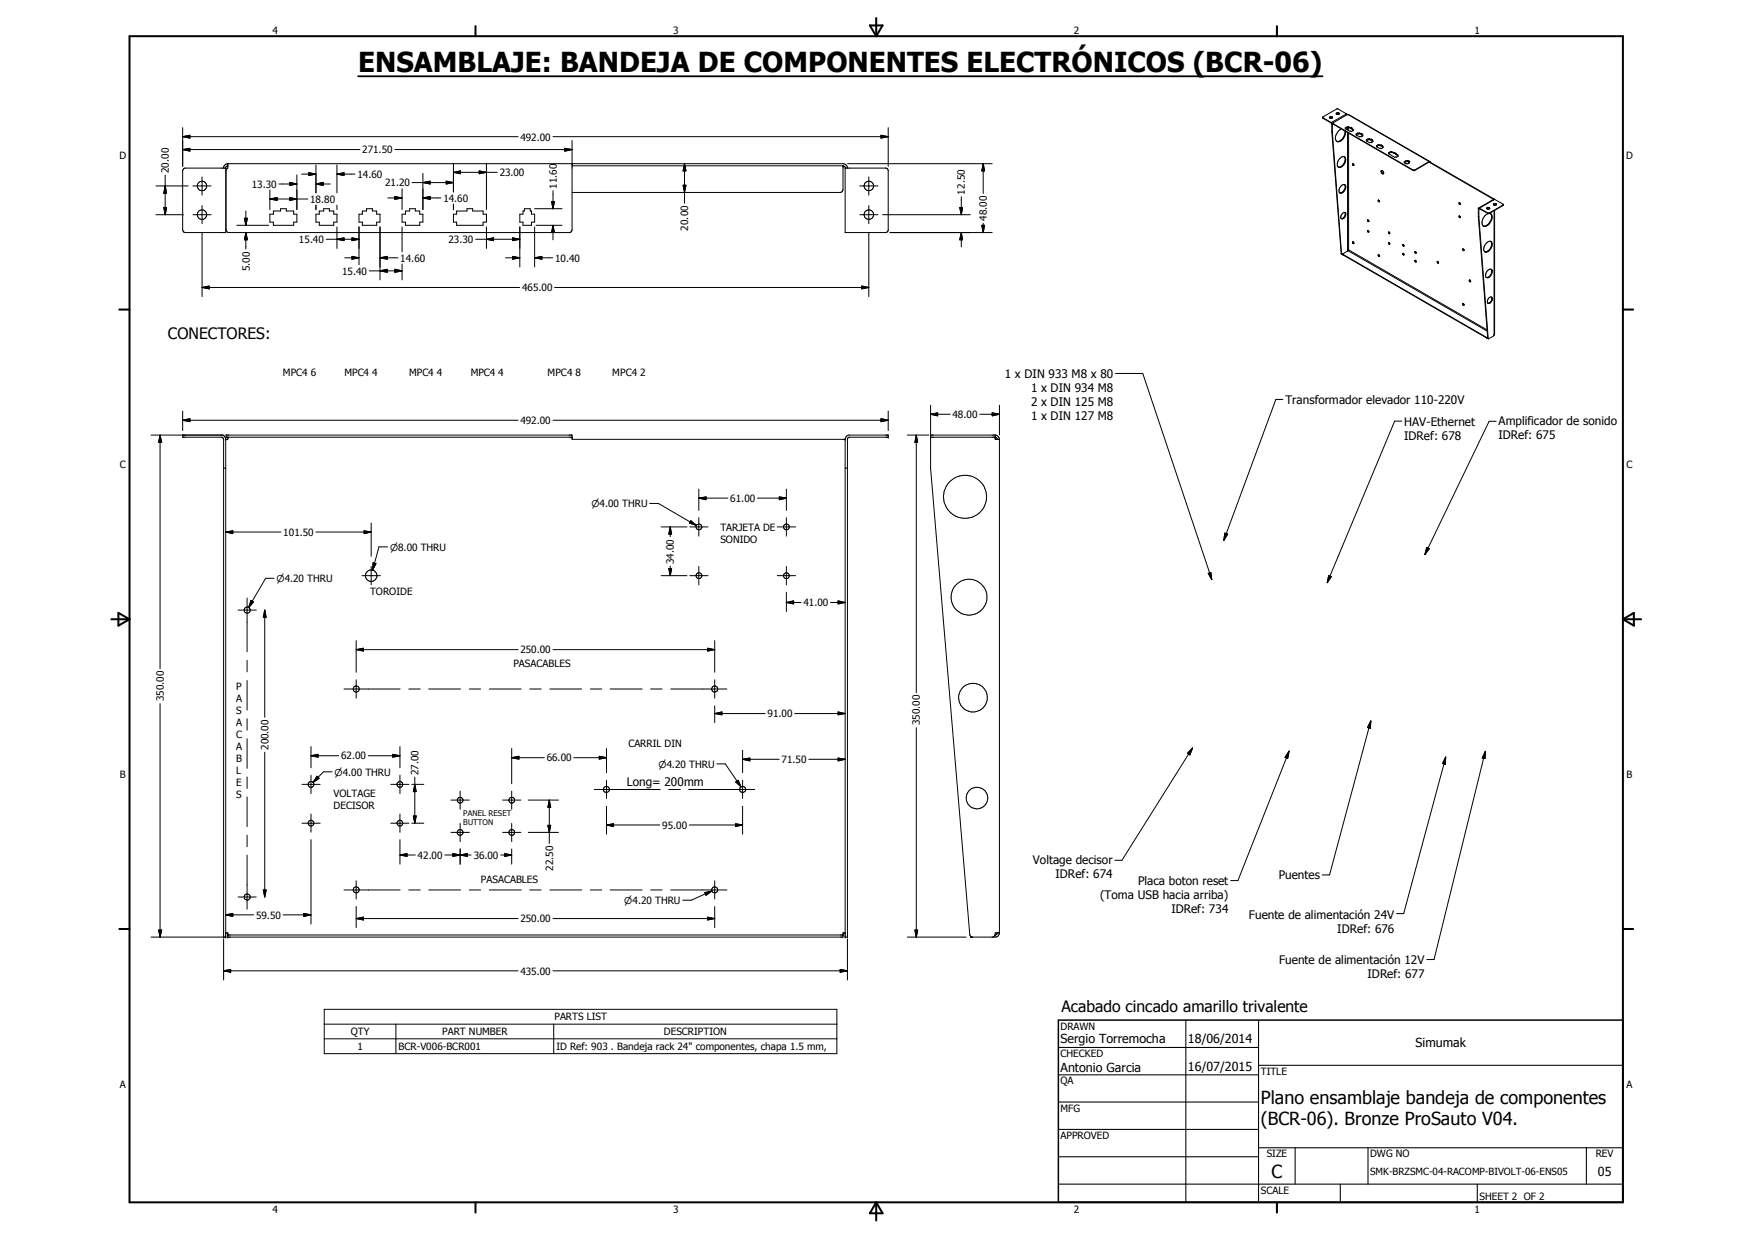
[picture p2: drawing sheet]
<svg xmlns="http://www.w3.org/2000/svg" width="420mm" height="297mm" viewBox="0 0 420 297" stroke-linecap="round" stroke-linejoin="round" font-family="sans-serif">
<g fill="none" stroke="#000" stroke-width=".24">
<path d="M43.8 32.8l1.7-.4v.7zM43.8 35.9l1.7-.3v.6zM43.8 30.6v9.3M43.8 32.8h80.4M43.8 35.9h42.5M54.6 39.8l-.5 .3v15.7h-9.7l-.3-.2-.3-.5 .1-14.4 .5-.4h9.7M54.6 39.2v1.1l-.4 .6v14.2l.3 .5 .3 .2h81.8l.3-.2 .3-.5v-15.9M54.6 39.2l-.7 .3-.3 .8M54.6 39.2h147.6a1.03 1.03 0 0 1 1 1.1M75.8 39.5v6.7M80.8 39.5v6.7M94.7 35.9h42.5"/>
<path d="M108.7 39.1v6.9M116.7 39.1v11.1M132.6 32.8h80.4M135.5 35.6l1.7 .3-1.7 .3zM137.2 33.7v5.5M137.2 39.8h65M164.2 39.2l.3 1.8h-.7zM164.2 39.2v9.5M202.2 39.8l.5 .3v15.7h9.8l.3-.2 .2-.4v-14.4l-.1-.2-.4-.3h-9.8M202.2 39.8v5.7l-.3 .5-.4 .1h-64.3M203.3 39.2h34.6M211.3 32.4l1.7 .4-1.7 .3z"/>
<path d="M213 30.6v9.3M235.8 39.2l.3 1.8h-.7zM235.8 39.2v7.2M317.2 28.2h.1M317.3 28.2v.2M317.3 28.4l2 1.1M317.3 28.2l2 1.2M318.8 28.2l.2-.1 .6 .1M319 28h.4l.2 .3-.6 .1-.2-.2zM319.3 29.4l.2 .3v2M319.3 29.4v.1M319.3 29.5l.1 2.1"/>
<path d="M319.4 31.6l2.2 29.1M319.4 31.6l.1 .1M319.5 31.7l2.2 29.1M319.6 29.6h.1M319.6 29.7l.1 .1M319.6 29.7l-.2 .1M319.7 29.8l19.2 11.1M319.7 29.6l19.2 11.2M320.5 27.3l.2-.1 .5 .1M320.5 27.1h.1a.34 .34 0 0 1 .4-.1 .34 .34 0 0 1 .2 .3 .37 .37 0 0 1-.5 .2 .37 .37 0 0 1-.2-.4zM321.7 30.9l-.4 .2a2.42 2.42 0 0 0-.8 2.7 1.5 1.5 0 0 0 2-1.2l.2-1.1M322.4 37.6a1.78 1.78 0 0 1-1.3 2.5"/>
<path d="M322.4 37.6a1.72 1.72 0 0 1-1.2 2.6l-.1-.1M322.4 37.6a1.69 1.69 0 0 0-1.6 2.4l.3 .1M322.5 31.4a2.27 2.27 0 0 1-1.9 2.5M322.8 30.7l-.2 .2 1.2 .6h.3l.5-.3h-.2M322.8 30.7l-.1 .2M322.9 27.3l-2.3-1.2-3.4 2 .1 .3M322.9 27.3l-3.6 2.1M322.9 27.3l.2 .2M323.1 30.4l-.5 .2 .2 .1M323.1 30.5l-.4 .2M323.1 30.4v.1M323.1 30.4l.1 .1"/>
<path d="M323.1 30.5l.1 .1M323.1 27.5h.4l19.4 11.2M323.1 27.5l-3.4 2v.3M323.2 30.6v.6M323.2 31.8v28.3l-.2 .2M323.2 30.6l.2-.1 .4 .3M323.2 30.5v.1M323.3 27.5l19.4 11.2M323.4 30.4l.4 .2M323.4 30.4v.9M323.4 31.9v28l-.1 .2M323.4 30.4l-.2 .1"/>
<path d="M323.8 30.6v.2M324 30.5l.3 .2-.1 .1M324 30.5v.2M324 30.7l.2 .1M324 30.5l-.2 .1M324 30.7l-.2 .1M324.2 30.8l.2 .3M324.2 30.8l.4 .2-.2 .2M324.4 39.3v.3h.3M324.4 31.2l.1 .1M324.4 39.2v.1M324.4 39.2l.3 .4"/>
<path d="M324.5 39.2l.2 .4M325.4 32.3h-.2l.8 .5 .8-.2-.1-.2M325.4 32.3l-.1 .1M325.7 31.9l-.5 .2 .2 .2M325.7 32l-.4 .2M325.7 31.9v.1M325.7 31.9l.1 .1M325.7 32l.1 .1M325.8 32v.1M326 32l.3 .2M326 32l-.2 .1M326 31.9v.1"/>
<path d="M326 31.9l-.2 .1M326 31.9l.3 .1M326.3 32v.2M326.4 32l.3 .1-.1 .1M326.4 32v.1M326.4 32.1l.2 .1M326.4 32h-.1M326.4 32.1l-.1 .1M326.6 32.2l.1 .2M326.6 32.2l.2 .1-.1 .1M326.7 32.4v.2M326.7 32.6h.1"/>
<path d="M327.8 33.7v.1M327.8 33.7l-.2 .1 .9 .4 .8-.2-.2-.1M328.1 33.3l.2 .1M328.1 33.3l-.5 .2 .2 .2M328.1 33.4l-.3 .2M328.1 33.3v.1M328.1 33.4l.2 .1M328.3 33.4v.1M328.5 33.4l-.2 .1M328.5 33.3v.1M328.5 33.3l-.2 .1M328.5 33.3l.2 .1"/>
<path d="M328.5 33.4l.2 .2M328.7 33.4v.2M328.8 33.4h-.1M328.8 33.5l.2 .1M328.8 33.4l.4 .1-.2 .1M328.8 33.4v.1M328.8 33.5l-.1 .1M329 33.6l.3 .2-.2 .1M329 33.6l.1 .2M329.1 33.9l.1 .1M330.3 35.1l-.2 .1 .8 .4h.3l.5-.3h-.2M330.3 35.1l-.1 .1"/>
<path d="M330.5 34.7v.1M330.5 34.7l-.4 .3 .2 .1M330.5 34.8l-.3 .2M330.5 34.7l.2 .1M330.5 34.8l.2 .1M330.7 34.8v.1M330.9 34.7l.2 .1M330.9 34.7v.1M330.9 34.8l.2 .2M330.9 34.8l-.2 .1M330.9 34.7l-.2 .1M331.1 34.8v.2"/>
<path d="M331.3 34.8l.3 .2h-.1M331.3 34.8v.1M331.3 34.9l.2 .1M331.3 34.8h-.2M331.3 34.9l-.2 .1M331.5 35l.1 .2M331.5 35l.2 .2-.2 .1M331.5 35.3l.1 .1M333.2 36.7l-.2 .1 1.5 .9 .8-.2-.2-.2M333.2 36.7l-.1 .2M333.4 36.4l-.4 .2 .2 .1M333.4 36.5l-.3 .2"/>
<path d="M333.4 36.4v.1M333.4 36.4l.2 .1M333.4 36.5l.2 .1M333.6 36.5v.1M333.8 36.5l-.2 .1M333.8 36.4v.1M333.8 36.4l-.2 .1M333.8 36.4l.6 .3M333.8 36.5l.6 .3M334.4 36.7v.1M334.5 36.6l.3 .2-.1 .1M334.5 36.6v.1"/>
<path d="M334.5 36.7l.2 .2M334.5 36.6l-.1 .1M334.5 36.7l-.1 .1M334.7 36.9l.6 .3-.2 .1M334.7 36.9v.1l.5 .3M335.1 37.3l.1 .2M336.9 38.9l-.1 .1 .4 .3 .8-.3-.1-.1M336.9 38.9v.2M337.2 38.7l.2 .1M337.2 38.5l-.4 .3 .1 .1M337.2 38.7l-.4 .2M337.2 38.5v.2"/>
<path d="M337.2 38.5l.2 .2M337.4 38.7v.1M337.6 38.5v.1M337.6 38.5v.2M337.6 38.7h.1M337.6 38.7l-.2 .1M337.6 38.5l-.2 .2M337.6 38.6v.1M337.8 38.5l.3 .2-.2 .1M337.8 38.5v.2M337.8 38.7l.2 .1M337.8 38.5l-.2 .1"/>
<path d="M337.8 38.7h-.2M337.9 38.9v.2M337.9 38.8v.1M342.7 38.9l-3.5 2M342.7 38.9h.1M342.7 38.7l.3 .2M342.7 38.7l-3.5 2.1M342.8 38.9l15.4 8.9M343 38.9l15.3 8.9M343 38.9h-.2M37.4 44.6h7.7M37.4 51.5h6.6"/>
<path d="M39.3 49.7h.7l-.4 1.8zM39.6 44.6l.4 1.7h-.7zM39.6 42v9.5M46.3 44.6h4.3M46.3 51.5h4.3M48.5 42.4v4.4M48.5 49.3v4.3M48.5 55.9v15.2M56.8 54h7.6M58.6 52.3h.7l-.3 1.7zM59 55.8l.3 1.7h-.7zM59 50.6v3.4"/>
<path d="M59 55.8v3.9M64.7 47.7l1.8-.3v.6zM64.7 51.4h.9v-.8h1.7v-.6h1.4v.6h1.7v.8h.8v1.9h-.8v.7h-4.8v-.7h-.9zM64.7 45.6v4.6M64.7 47.7h9.1M66.9 44.1h4.3M69.5 47.4l1.7 .3-1.7 .3zM69.5 43.7l1.7 .4-1.7 .3zM71.2 41.9v8.3M72.3 41.7h3.5M74.1 41.4l1.7 .3-1.7 .4zM75.8 44.1l1.7-.4v.7z"/>
<path d="M75.8 51.4h.8v-.8h1v-.6h1.4v.6h1v.8h.8v1.9h-.8v.7h-3.4v-.7h-.8zM75.8 49.2v1M75.8 44.1h3.4M78.2 57.4h7.9M80.8 41.7l1.7-.3v.7zM80.8 57.4l1.7-.4v.7zM80.8 49.2v1M80.8 54.4v5.2M80.8 41.7h4.3M84.4 57l1.7 .4-1.7 .3zM86.1 51.4h.8v-.8h1v-.6h1.4v.6h1v.8h.8v1.9h-.8v.7h-3.4v-.7h-.8zM86.1 54.4v9.1"/>
<path d="M91.1 54.4v12.7M93 47.5h3.4M94.7 47.1l1.7 .4-1.7 .3zM96.4 51.4h.8v-.8h1v-.6h1.4v.6h1.1v.8h.7v1.9h-.7v.7h-3.5v-.7h-.8zM96.4 45.3v4.9M96.4 54.4v6M98.8 43.8h9.9M101.4 47.5l1.8-.4v.7zM101.4 43.8l1.8-.4v.7zM101.4 41.6v8.6M101.4 47.5h4.3M107 43.4l1.7 .4-1.7 .3z"/>
<path d="M108.7 41.3l1.7-.3v.7zM108.7 48.9v1.3M108.7 41.3h10.5M109.5 50.6h2.5v-.6h1.4v.6h2.5v.8h.8v1.9h-.8v.7h-6.4v-.7h-.8v-1.9h.8zM114.1 57.4h10.6M114.9 41l1.8 .3-1.8 .4zM116.7 57.4l1.7-.4v.7zM116.7 54.4v5.2M122.9 57l1.8 .4-1.8 .3zM124.7 54.4v9.6M125.8 50h1.4v.6h.3v.8h.7v1.9h-.7v.7h-2.1v-.7h-.7v-1.9h.7v-.8h.4zM128.2 50h6.6"/>
<path d="M128.2 54.4v9.6M128.6 54h6.2M132.3 48.3h.7l-.4 1.7zM132.6 54l.4 1.8h-.7zM132.6 45.7v4.3M132.6 54v3.5M132.6 54l.4 1.8M132.6 54l-.3 1.8M163.8 44.4h.7l-.3 1.7zM206.2 44.6h4.4M206.2 51.5h4.4M208.4 42.4v4.4"/>
<path d="M208.4 49.3v4.3M208.4 55.9v15.2M211.7 51.5h21M213.4 55.8h24.5M230.2 49.7h.6l-.3 1.8zM230.5 55.8l.3 1.7h-.6zM230.5 47.2v4.3M230.5 55.8v3.4M235.4 54h.7l-.3 1.8zM235.8 53.5v2.3M320.9 40l.2 .1M321.6 44.7l.5-.5a.71 .71 0 0 1 .7 .5 .71 .71 0 0 1-.2 .8l-.4 .5a.62 .62 0 0 1-.5 .3 .62 .62 0 0 1-.6-.3v-.6z"/>
<path d="M322.4 44.2a1.46 1.46 0 0 1-1.1 2M322.5 50.9a1.09 1.09 0 0 1-.9 1.5M322.6 50.9a1.04 1.04 0 0 0-.9 1.5M322.6 50.9a.95 .95 0 0 1 0 1.1 .95 .95 0 0 1-.9 .4M323.2 59.9h.2l33.2 19.2M324.4 58l.3 .2-.1 .2-.2-.1zM324.5 58l.2 .3M328 52.7h.1M328 52.7v.3l.3 .1M328 52.7l.3 .4M328.1 52.7l.2 .4M328.1 55.2l.2 .4"/>
<path d="M328.1 55.2l-.1 .3 .3 .1M330.6 48l.2 .3M330.6 48h-.1a.25 .25 0 0 0 0 .3 .25 .25 0 0 0 .3 0M331.2 40.9a.44 .44 0 0 1 .6 .3 .44 .44 0 0 1-.2 .5l-.3-.3zM331.4 40.9v.4l.4 .4M333 58.2h.2l.1 .3h-.2zM333 55.6l.2 .4M333 55.6h.1M333.1 55.6l.2 .2-.1 .2M333.1 55.6l.2 .4M333.1 58.2l.2 .3M333.2 58.5v.1"/>
<path d="M333.2 56h.1M336.5 58.6l-.1 .2 .3 .2M336.5 58.6l.2 .4M336.5 58.8h.1M338.9 40.9h.3M338.9 40.8h.3M338.9 40.8v.1M339.2 40.8v.1M349.9 51.8l.1 .4 .2-.1M349.9 48.6l.3 .3M349.9 48.6v.3h.3M349.9 48.6h.1"/>
<path d="M349.9 51.8h.1M350 48.6h.1M350 51.8l.2 .3M350 48.6l.2 .3M350 51.9l.1 .1M350.8 59.7h.1M350.9 59.7h.1M350.9 59.7l.2 .3M350.9 59.7l.2 .4-.3-.1v-.3M354.5 50l.2 .1M354.5 51.9l2.3 29.2M354.5 51.9l.2 .1"/>
<path d="M354.6 49.9l-.1 2M354.7 50h.1M354.7 49.9h.1M354.7 49.9h-.1M354.7 50v2M354.7 52l2.2 29.2M354.8 50l2 1.2M354.8 49.9l2 1.2M354.8 49.9v.1M355.8 54.2l.1 .1M356.5 50l.3-.1 .4 .1M356.5 49.9l.3-.2 .4 .1a.33 .33 0 0 1-.3 .4 .33 .33 0 0 1-.4-.3z"/>
<path d="M356.6 58.2a.71 .71 0 0 1 .9-.3 .71 .71 0 0 1 .3 .9 1.54 1.54 0 0 1-1.7 1.6 1.79 1.79 0 0 1 .5-2.2zM356.8 51.2a2.22 2.22 0 0 0-1.1 2.9l.1 .1M356.8 51.1h.4M356.8 51.2h.4M356.8 51.1v.1M357.2 51.1v.1M357.2 51.1a1.23 1.23 0 0 1 .3 2.1l-.9 .9-.8 .1M357.4 51.2a2.12 2.12 0 0 1-1.4 3M357.5 57.9a1.82 1.82 0 0 1-.8 2.3l-.6 .1M358.2 47.8h.1M358.2 48.9a.34 .34 0 0 1 .4-.1 .34 .34 0 0 1 .2 .3l-.5 .1zM358.3 50.5v29.9l-1.4 .8"/>
<path d="M358.3 48.9l.5 .2M358.3 48.9l-.1 .2M358.3 48.9v.3M358.3 47.8l-3.7 2.1M358.3 47.8h.1M358.4 47.8l2.1 1.1v.4M358.4 47.8l-3.6 2.1M358.4 50.5v29.6l-.1 .1M358.4 48.9v.3M360.5 49.1v.2M360.5 49.3l-3.3 1.9M360.5 49.1l-3.3 2"/>
<path d="M360.5 49.1h.1M48.5 68.9l1.7-.3v.7zM48.5 68.9h76.1M82.7 61.8h3.4M84.4 61.5l1.7 .3-1.7 .3zM88.5 64.9h7.9M91.1 61.8l1.8-.3v.6zM91.1 64.9l1.8-.3v.7zM91.1 61.8h4.4M94.7 64.6l1.7 .3-1.7 .4zM96.4 63.3v3.8M121.2 61.8h3.5"/>
<path d="M122.9 61.5l1.8 .3-1.8 .3zM128.2 61.8l1.8-.3v.6zM128.2 61.8h4.3M133 68.9h75.4M206.7 68.6l1.7 .3-1.7 .4zM321.6 60.7l.2 .3M322 61h.1M322.1 61v.1M322.1 60.8v.3M322.1 60.8l-.3 .2M322.1 61l34.4 19.9M322.1 61.1l34.4 19.9"/>
<path d="M323.3 60.1l-1.2 .7M323.3 60.1l33.3 19.3M330.6 61.1l.2 .3M330.7 61.5h.1M330.8 61.5l-.1-.4h-.2l.2 .4M330.8 61.5h.1M336.5 60.7v.1M336.5 60.8v.1M336.5 60.9l.2 .2M336.6 60.8l-.2-.1v.2l.3 .2M336.6 60.8l.1 .1M336.7 60.9v.2"/>
<path d="M339.4 60.3v.4l.2-.1M339.4 62.4l-.1 .2 .2 .2M339.4 62.4h.1M339.4 60.3l.2 .3M339.4 62.4l.2 .3M339.5 62.8h.1M339.6 62.7l-.1 .1M344.8 62.7l.2 .3M344.8 62.7l.2 .1v.3l-.3-.1zM350.8 72.8h.1M350.8 72.8v.4h.3M350.9 72.8l.2 .4"/>
<path d="M352.3 67.2l.2 .4 .2-.1M352.4 67.2h-.1M352.5 67.1l.2 .4M352.5 67.1l-.1 .1M356.7 64.9a.53 .53 0 0 1 .6-.4 .53 .53 0 0 1 .4 .6 1.3 1.3 0 0 1-1.3 1.4l-.1-.6zM357.7 71.2v.1a1.09 1.09 0 0 1-.9 1.4M357.7 64.6a1.41 1.41 0 0 1-1.1 2l-.2-.1M357.7 71.2a1.02 1.02 0 0 1-.8 1.6l-.1-.2M357.7 71.2a.96 .96 0 0 0-.9 1.4M43.8 98.6v4.6M213 98.6v4.6M223.2 99.3l1.7-.3v.7z"/>
<path d="M223.2 97.2v15l9.4 111.9 .2 .4M223.2 99.3h4.7M235 99.3h4.7M237.9 99l1.8 .3-1.8 .4zM239.7 97.2v7.1M267.5 89.5h6.6l16.5 49.5M307.7 95.8h-1.7l-12.5 33.7M356.5 80.9v.1M356.5 81l.3 .1M356.5 80.9h.3M356.8 81.1l.1 .1M356.9 81.2h.1"/>
<path d="M36.2 104.3h17.6M38.4 104.3l.4 1.7h-.8zM38.4 104.3v56M43.8 100.8l1.7-.4v.7zM43.8 104.3v.5h9.4l.4 .5v119.4M43.8 100.8h80.4M53.3 104.3l.5 .3 .3 .7M53.6 112.2h.5M54.1 105.3h.1M54.1 105.3v119.4M54.6 104.8h.1M54.6 104.8v.5h-.5"/>
<path d="M132.6 100.8h80.4M137.2 104.8h.1M137.2 104.8h-83v-.5h83v1h65.5M167.6 119.4l1.7-.3v.7zM167.6 117.3v5M167.6 119.4h7M181.6 119.4h7M186.9 119.1l1.7 .3-1.7 .4zM188.6 117.3v5M202.7 105.3h.1M202.7 105.3v119.4M202.7 112.2h.5"/>
<path d="M211.3 100.4l1.7 .4-1.7 .3zM213 104.8h.1M213 104.3h.1M213 104.8h-9.4l-.4 .4v119.5M213 104.3h-9.5l-.5 .3-.3 .7M213 104.3v.5M217.6 104.3h5.1M219.7 104.3l.4 1.7h-.7zM219.7 104.3v61.8M223.2 104.8h.1M223.2 104.3h.1M223.2 104.8h15.6l.4 .5"/>
<path d="M223.2 104.3h15.6l.5 .3 .4 .7M238.7 104.8h.1M238.7 104.3v1h1M239.7 105.3v118.3M336.2 101h-1.7l-16.2 38.7M358.8 101h-1.7l-15.4 32M54.1 127.6l1.7-.3v.6zM54.1 127.6h13.3M65.7 138.6h-2l-4.1 7.1M75.8 127.6h13.2M86.8 138h4.4M87.3 127.3l1.7 .3-1.7 .3z"/>
<path d="M89 125.4v7.9M89 135.8v4.4M89.5 134.9l.7 .2-.8 1.6zM93 131.1h-2.1l-1.5 5.6M155.8 120.7h2.1l9.1 5.3M158.6 138h6.1M158.6 126.3h6.1M160.4 136.3h.7l-.4 1.7zM160.7 126.3l.4 1.8h-.7zM160.7 126.3v2.4M160.7 135.7v2.3M165.4 138h4.4"/>
<path d="M165.4 126.3h4.4M165.7 124.8l1.3 1.2-1.7-.6zM167.6 124.1v4.4M167.6 135.8v4.4M186.4 138h4.4M186.4 126.3h4.4M188.6 124.1v4.4M188.6 135.8v4.4M289.8 137.5l.6-.2 .2 1.7zM293.7 127.8l.7 .3-.9 1.4zM318.6 138l.7 .3-1 1.4zM342.2 131.2l.6 .4-1.1 1.4z"/>
<path d="M57.1 146.3h4.4M59.3 143.4v12.9M59.3 158.3v2.8M60.2 144l.6 .3-1.2 1.4zM63.5 146.3l.3 1.7h-.7zM63.5 146.3v25.7M85.4 155.7l1.8-.3v.7zM85.4 153.6v7.6M85.4 155.7h38.8M132.6 155.7h38.8M169.7 155.4l1.7 .3-1.7 .4zM171.4 153.6v7.6"/>
<path d="M188.6 144.4l1.7-.3v.7zM188.6 142v4.6M188.6 144.4h3.5M199.2 144.4h3.5M201 144.1l1.7 .3-1.7 .4zM38.4 168.7v56M59.3 163.2v7M59.3 172.3v2.7M59.3 177.1v7.1M74.6 179v5.1M82.5 165.2h13.5M85.4 163v4.4"/>
<path d="M95.9 179v5.1M98 165.2h2.8M102.8 165.2h7.6M112.6 165.2h2.7M117.3 165.2h7.7M122.7 179.5v8.4M127 165.2h2.8M131.9 165.2h7.6M141.6 165.2h2.7M145.4 179.5v5.8M146.3 165.2h7.7M156 165.2h2.8"/>
<path d="M160.9 165.2h13.4M171.4 171.1l1.7-.4v.7zM171.4 163v4.4M171.4 169.2v4M171.4 171.1h12.1M178.1 179.9v5.4M190.6 171.1h12.1M201 170.7l1.7 .4-1.7 .3zM219.7 174.5v50.2M286 179.3l-.6 1.7-.6-.4zM286 179.3l-16.9 26.9h-1.7M328.7 172.8l-.1 1.8-.7-.2z"/>
<path d="M328.7 172.8l-9.9 37h-1.7M59.3 186.3v2.7M59.3 191.1v7.1M63.5 180.3v34.8M72.4 188h4.4M72.4 197.4h4.4M74.6 181.2l1.7-.4v.7zM74.6 185.8v4.4M74.6 195.2v4.3M74.6 181.2h6.6M76 186.1l.5 .5-1.4 1zM79.7 185h-2.1l-2.5 2.6"/>
<path d="M88.3 181.2h7.6M93.7 188h4.4M93.7 197.4h4.4M94.2 180.8l1.7 .4-1.7 .3zM95.9 185.8v4.4M95.9 195.2v4.3M98.8 188h2.8M98.8 197.4h2.8M99.1 195.6h.7l-.3 1.8zM99.5 188l.3 1.8h-.7zM99.5 186.3v11.1M108.2 191.8h4.4"/>
<path d="M108.2 199.6h4.4M110.4 189.7v4.3M110.4 197.4v4.4M120.6 191.8h4.3M120.6 199.6h4.3M122.7 181.7l1.7-.4v.7zM122.7 189.7v4.3M122.7 197.4v4.4M122.7 181.7h7.8M126.7 191.8h7.2M126.7 199.6h7.2M131.4 197.9h.7l-.4 1.7z"/>
<path d="M131.7 191.8l.4 1.7h-.7zM131.7 191.8v10.4M137.6 181.7h7.8M142.5 189.3h15.8M143.7 181.3l1.7 .4-1.7 .3zM145.4 197.8l1.7-.3v.7zM145.4 187.1v4.3M145.4 193.3v6.7M145.4 197.8h12.8M160.4 189.3h2.7M165.2 189.3h15.8M165.3 197.8h12.8"/>
<path d="M171.9 183.1h2l3.8 5.5M176.4 197.5l1.7 .3-1.7 .4zM176.4 187.5l.6-.4 .7 1.5zM178.1 182l1.7-.3v.7zM178.1 187.1v4.3M178.1 193.3v6.7M178.1 182h8.7M194 182h8.7M201 181.7l1.7 .3-1.7 .4zM309.1 180.1l-.3 1.7-.6-.2zM309.1 180.1l-12.2 31h-1.8M346.7 181.5l-.1 1.8-.7-.3z"/>
<path d="M346.7 181.5l-10.1 37.5h-1.7M356.2 180.1l-.1 1.8-.6-.2zM356.2 180.1l-12.3 49.9h-1.7M54.1 219.3l1.7-.3v.7zM54.1 219.3h6.7M57.1 215.1h4.4M59.3 200.2v2.8M59.3 205v13M63.1 213.4h.7l-.3 1.7zM67.9 219.3h6.7M72.8 219l1.8 .3-1.8 .4zM74.6 201.3v20.2"/>
<path d="M82.5 213.4h13.5M85.4 211.2v4.3M85.4 217.3v5.1M95.9 205l1.7-.4v.7zM95.9 201.3v5.9M95.9 205h3.7M98 213.4h2.8M102.8 213.4h7.6M106.7 205h6.3M108.6 204.6l1.8 .4-1.8 .3zM108.6 204.6l3.5 .7v-.7l-3.5 .7zM110.4 205l1.7-.4v.7z"/>
<path d="M110.4 203.5v3.7M112.6 213.4h2.7M117.3 213.4h7.7M120.1 205h2.6M121 204.6l1.7 .4-1.7 .3zM122.7 203.5v3.7M127 213.4h2.8M131.9 213.4h7.6M141.6 213.4h2.7M146.3 213.4h7.7M156 213.4h2.8M160.9 213.4h13.4"/>
<path d="M169 214l1.7-.4-1.4 1zM169.7 219.9l1.7 .3-1.7 .4zM170.7 213.6l-4.9 2.2h-2.1M171.4 211.2v4.3M171.4 217.3v5.1M36.2 224.7h18M38 223h.8l-.4 1.7zM53.6 232.7l1.7-.3v.7zM53.6 224.7h.1M53.6 225.2v9.7M53.6 232.7h70.6M54.1 224.7h.1"/>
<path d="M54.1 223.6h.1M54.1 223.6h.5v1.1M54.6 224.2h.1M54.6 224.7h.1M54.6 224.2h147.6M85.4 220.2l1.8-.3v.7zM85.4 220.2h38.8M132.6 232.7h70.6M132.6 220.2h38.8M201.5 232.4l1.7 .3-1.7 .4zM202.2 224.2h.1M202.7 224.7h.1"/>
<path d="M202.7 223.6h.1M202.7 223.6h-.5v1.1h-147.6M202.7 224.7h.5M203.2 224.7h.1M203.2 225.2v9.7M217.6 224.7h14.1M219.4 223h.7l-.4 1.7zM232.8 224.5l.3 .2M238.6 224.2l-.5 .5M239.2 223.6l-.2 .4-.4 .2M239.7 223.6l-.4 .8-.5 .3h-6v-.2M239.7 223.6h-1l-.1 .6"/>
<path d="M77.8 242h122.9v10.6h-122.9zM77.8 245.5h122.9M77.8 249h122.9M94.9 245.5v7.1M132.8 245.5v7.1"/>
<circle cx="48.4" cy="51.5" r="1.12"/>
<circle cx="48.4" cy="44.6" r="1.13"/>
<circle cx="208.4" cy="44.6" r="1.15"/>
<circle cx="208.4" cy="51.5" r="1.14"/>
<circle cx="231.4" cy="119.1" r="5.1"/>
<circle cx="89" cy="138" r="1.38"/>
<circle cx="167.6" cy="126.3" r=".7"/>
<circle cx="167.6" cy="138" r=".7"/>
<circle cx="188.6" cy="126.3" r=".69"/>
<circle cx="188.6" cy="138" r=".71"/>
<circle cx="59.3" cy="146.3" r=".72"/>
<circle cx="232.4" cy="143.2" r="4.3"/>
<circle cx="85.4" cy="165.2" r=".73"/>
<circle cx="171.4" cy="165.2" r=".72"/>
<circle cx="233.3" cy="167.3" r="3.5"/>
<circle cx="74.6" cy="197.3" r=".7"/>
<circle cx="74.6" cy="188.1" r=".7"/>
<circle cx="95.9" cy="197.3" r=".69"/>
<circle cx="95.9" cy="188.1" r=".69"/>
<circle cx="110.3" cy="191.8" r=".7"/>
<circle cx="110.4" cy="199.6" r=".68"/>
<circle cx="122.7" cy="191.9" r=".69"/>
<circle cx="122.7" cy="199.6" r=".69"/>
<circle cx="145.4" cy="189.3" r=".74"/>
<circle cx="178.1" cy="189.3" r=".73"/>
<circle cx="234.3" cy="191.3" r="2.58"/>
<circle cx="59.3" cy="215.1" r=".72"/>
<circle cx="85.4" cy="213.3" r=".71"/>
<circle cx="171.4" cy="213.3" r=".73"/>
</g>
<g fill="none" stroke="#000" stroke-width=".48">
<path d="M31.1 8.7h358.1v279.5h-358.1zM114 6.3v2.4M208.6 6.1h3.1l-1.6 2.6zM210.1 4.3v4.4M306.2 6.3v2.4M28.6 74.2h2.5M389.2 74.2h2.5M26.7 148.5h4.4M28.4 146.9l2.7 1.6-2.7 1.5zM389.2 148.5h4.4M389.2 148.5l2.6-1.6v3.1zM28.6 222.7h2.5"/>
<path d="M389.2 222.7h2.5M114 288.2v2.5M210.1 288.2v4.4M210.1 288.2l1.6 2.7h-3.1zM306.2 288.2v2.5"/>
</g>
<g fill="none" stroke="#000" stroke-width=".25">
<path d="M253.8 251.1h48M253.8 257.7h48M284.4 244.6v43.6M301.8 255.4h87.4M301.8 244.6v43.6M253.8 264.2h48M253.8 270.8h48M253.8 277.3h48M301.8 275.2h87.4M310.6 275.2v8.7M328.1 275.2v8.7M380.4 275.2v8.7"/>
<path d="M253.8 283.9h135.4M321.4 283.9v4.3M354.3 283.9v4.3"/>
</g>
<path d="M253.8 244.6h135.4v43.6h-135.4z" fill="none" stroke="#000" stroke-width=".35"/>
<g fill="#000">
<path d="M43.8 32.8l1.7-.4v.7zM43.8 35.9l1.7-.3v.6zM135.5 35.6l1.7 .3-1.7 .3zM211.3 32.4l1.7 .4-1.7 .3zM39.3 49.7h.7l-.4 1.8zM39.6 44.6l.4 1.7h-.7zM58.6 52.3h.7l-.3 1.7zM59 55.8l.3 1.7h-.7zM64.7 47.7l1.8-.3v.6zM69.5 47.4l1.7 .3-1.7 .3zM69.5 43.7l1.7 .4-1.7 .3zM74.1 41.4l1.7 .3-1.7 .4z"/>
<path d="M75.8 44.1l1.7-.4v.7zM80.8 41.7l1.7-.3v.7zM80.8 57.4l1.7-.4v.7zM84.4 57l1.7 .4-1.7 .3zM94.7 47.1l1.7 .4-1.7 .3zM101.4 47.5l1.8-.4v.7zM101.4 43.8l1.8-.4v.7zM107 43.4l1.7 .4-1.7 .3zM108.7 41.3l1.7-.3v.7zM114.9 41l1.8 .3-1.8 .4zM116.7 57.4l1.7-.4v.7zM122.9 57l1.8 .4-1.8 .3z"/>
<path d="M132.3 48.3h.7l-.4 1.7zM132.6 54l.4 1.8h-.7zM163.8 44.4h.7l-.3 1.7zM164.2 39.2l.3 1.8h-.7zM230.2 49.7h.6l-.3 1.8zM230.5 55.8l.3 1.7h-.6zM235.4 54h.7l-.3 1.8zM235.8 39.2l.3 1.8h-.7zM48.5 68.9l1.7-.3v.7zM84.4 61.5l1.7 .3-1.7 .3zM91.1 61.8l1.8-.3v.6zM91.1 64.9l1.8-.3v.7z"/>
<path d="M94.7 64.6l1.7 .3-1.7 .4zM122.9 61.5l1.8 .3-1.8 .3zM128.2 61.8l1.8-.3v.6zM206.7 68.6l1.7 .3-1.7 .4zM223.2 99.3l1.7-.3v.7zM237.9 99l1.8 .3-1.8 .4zM38.4 104.3l.4 1.7h-.8zM43.8 100.8l1.7-.4v.7zM167.6 119.4l1.7-.3v.7zM186.9 119.1l1.7 .3-1.7 .4zM211.3 100.4l1.7 .4-1.7 .3zM219.7 104.3l.4 1.7h-.7z"/>
<path d="M54.1 127.6l1.7-.3v.6zM87.3 127.3l1.7 .3-1.7 .3zM89.5 134.9l.7 .2-.8 1.6zM160.4 136.3h.7l-.4 1.7zM160.7 126.3l.4 1.8h-.7zM165.7 124.8l1.3 1.2-1.7-.6zM289.8 137.5l.6-.2 .2 1.7zM293.7 127.8l.7 .3-.9 1.4zM318.6 138l.7 .3-1 1.4zM342.2 131.2l.6 .4-1.1 1.4zM60.2 144l.6 .3-1.2 1.4zM63.5 146.3l.3 1.7h-.7z"/>
<path d="M85.4 155.7l1.8-.3v.7zM169.7 155.4l1.7 .3-1.7 .4zM188.6 144.4l1.7-.3v.7zM201 144.1l1.7 .3-1.7 .4zM171.4 171.1l1.7-.4v.7zM201 170.7l1.7 .4-1.7 .3zM328.7 172.8l-.1 1.8-.7-.2zM76 186.1l.5 .5-1.4 1zM74.6 181.2l1.7-.4v.7zM94.2 180.8l1.7 .4-1.7 .3zM99.1 195.6h.7l-.3 1.8zM99.5 188l.3 1.8h-.7z"/>
<path d="M122.7 181.7l1.7-.4v.7zM131.4 197.9h.7l-.4 1.7zM131.7 191.8l.4 1.7h-.7zM143.7 181.3l1.7 .4-1.7 .3zM145.4 197.8l1.7-.3v.7zM176.4 197.5l1.7 .3-1.7 .4zM176.4 187.5l.6-.4 .7 1.5zM178.1 182l1.7-.3v.7zM201 181.7l1.7 .3-1.7 .4zM286 179.3l-.6 1.7-.6-.4zM309.1 180.1l-.3 1.7-.6-.2zM346.7 181.5l-.1 1.8-.7-.3z"/>
<path d="M356.2 180.1l-.1 1.8-.6-.2zM54.1 219.3l1.7-.3v.7zM63.1 213.4h.7l-.3 1.7zM72.8 219l1.8 .3-1.8 .4zM85.4 220.2l1.8-.3v.7zM95.9 205l1.7-.4v.7zM108.6 204.6l1.8 .4-1.8 .3zM110.4 205l1.7-.4v.7zM121 204.6l1.7 .4-1.7 .3zM169 214l1.7-.4-1.4 1zM38 223h.8l-.4 1.7zM53.6 232.7l1.7-.3v.7z"/>
<path d="M169.7 219.9l1.7 .3-1.7 .4zM201.5 232.4l1.7 .3-1.7 .4zM219.4 223h.7l-.4 1.7z"/>
</g>
<path d="M85.9 18.3h231.2" fill="none" stroke="#000" stroke-width=".43"/>
<text font-size="6.6" x="85.9" y="17.2">ENSAMBLAJE: BANDEJA DE COMPONENTES ELECTRÓNICOS (BCR-06)</text>
<g font-size="4.3">
<text x="302.4" y="264.6">Plano ensamblaje bandeja de componentes</text>
<text x="302.4" y="269.8">(BCR-06). Bronze ProSauto V04.</text>
<text x="304.9" y="282.4">C</text>
</g>
<g font-size="3.8">
<text x="40.2" y="81.2">CONECTORES:</text>
<text x="254.5" y="242.6">Acabado cincado amarillo trivalente</text>
</g>
<g font-size="3">
<text x="254.3" y="250">Sergio Torremocha</text>
<text x="284.9" y="250.1">18/06/2014</text>
<text x="339.5" y="251.1">Simumak</text>
<text x="254.3" y="257.1">Antonio Garcia</text>
<text x="284.9" y="256.7">16/07/2015</text>
<text x="383.2" y="281.9">05</text>
</g>
<g font-size="2.8">
<text x="241" y="90.6">1 x DIN 933 M8 x 80</text>
<text x="247.3" y="93.9">1 x DIN 934 M8</text>
<text x="247.3" y="97.4">2 x DIN 125 M8</text>
<text x="247.3" y="100.8">1 x DIN 127 M8</text>
<text x="308.3" y="96.8">Transformador elevador 110-220V</text>
<text x="359.4" y="101.8">Amplificador de sonido</text>
<text x="336.8" y="102">HAV-Ethernet</text>
<text x="336.8" y="105.5">IDRef: 678</text>
<text x="359.4" y="105.2">IDRef: 675</text>
<text x="150.3" y="188.5">Long= 200mm</text>
<text x="247.7" y="207.1">Voltage decisor</text>
<text x="253.1" y="210.5">IDRef: 674</text>
<text x="263.8" y="215.6">(Toma USB hacia arriba)</text>
<text x="272.9" y="212.2">Placa boton reset</text>
<text x="306.7" y="210.8">Puentes</text>
<text x="280.9" y="219">IDRef: 734</text>
<text x="299.5" y="220.2">Fuente de alimentación 24V</text>
<text x="320.7" y="223.6">IDRef: 676</text>
<text x="306.7" y="231.2">Fuente de alimentación 12V</text>
<text x="327.9" y="234.6">IDRef: 677</text>
</g>
<g font-size="2.4">
<text x="65.4" y="8">4</text>
<text x="161.4" y="8">3</text>
<text x="257.5" y="8">2</text>
<text x="353.6" y="8">1</text>
<text x="124.8" y="33.7">492.00</text>
<text x="28.7" y="38">D</text>
<text x="40.5" y="41.5" transform="rotate(-90 40.5 41.5)">20.00</text>
<text x="86.9" y="36.8">271.50</text>
<text x="390" y="38">D</text>
<text x="60.4" y="45">13.30</text>
<text x="85.7" y="42.6">14.60</text>
<text x="92.4" y="44.7">21.20</text>
<text x="119.8" y="42.2">23.00</text>
<text x="133.5" y="45.2" transform="rotate(-90 133.5 45.2)">11.60</text>
<text x="231.4" y="46.7" transform="rotate(-90 231.4 46.7)">12.50</text>
<text x="74.4" y="48.6">18.80</text>
<text x="106.3" y="48.3">14.60</text>
<text x="236.7" y="53" transform="rotate(-90 236.7 53)">48.00</text>
<text x="71.7" y="58.3">15.40</text>
<text x="107.6" y="58.3">23.30</text>
<text x="165" y="55.3" transform="rotate(-90 165 55.3)">20.00</text>
<text x="59.9" y="65" transform="rotate(-90 59.9 65)">5.00</text>
<text x="82" y="65.8">15.40</text>
<text x="96" y="62.7">14.60</text>
<text x="133.1" y="62.7">10.40</text>
<text x="125.2" y="69.8">465.00</text>
<text x="67.8" y="90.1">MPC4 6</text>
<text x="82.6" y="90.1">MPC4 4</text>
<text x="98.1" y="90.1">MPC4 4</text>
<text x="112.9" y="90.1">MPC4 4</text>
<text x="131.3" y="90.1">MPC4 8</text>
<text x="146.8" y="90.1">MPC4 2</text>
<text x="124.8" y="101.6">492.00</text>
<text x="228.4" y="100.2">48.00</text>
<text x="28.8" y="112.2">C</text>
<text x="390" y="112.2">C</text>
<text x="175.1" y="120.4">61.00</text>
<text x="67.9" y="128.5">101.50</text>
<text x="172.8" y="127.4">TARJETA DE</text>
<text x="172.8" y="130.2">SONIDO</text>
<text x="161.6" y="135.2" transform="rotate(-90 161.6 135.2)">34.00</text>
<text x="88.8" y="142.7">TOROIDE</text>
<text x="192.7" y="145.3">41.00</text>
<text x="123.1" y="160">PASACABLES</text>
<text x="124.8" y="156.6">250.00</text>
<text x="56.7" y="165.4">P</text>
<text x="39.3" y="168.1" transform="rotate(-90 39.3 168.1)">350.00</text>
<text x="56.7" y="168.3">A</text>
<text x="56.7" y="171.1">S</text>
<text x="56.7" y="174">A</text>
<text x="184.1" y="171.9">91.00</text>
<text x="220.6" y="173.9" transform="rotate(-90 220.6 173.9)">350.00</text>
<text x="56.7" y="176.9">C</text>
<text x="56.7" y="179.7">A</text>
<text x="64.4" y="179.8" transform="rotate(-90 64.4 179.8)">200.00</text>
<text x="150.7" y="179">CARRIL DIN</text>
<text x="56.7" y="182.6">B</text>
<text x="56.7" y="185.5">L</text>
<text x="81.8" y="182.1">62.00</text>
<text x="100.4" y="185.8" transform="rotate(-90 100.4 185.8)">27.00</text>
<text x="131.1" y="182.5">66.00</text>
<text x="187.4" y="182.9">71.50</text>
<text x="28.8" y="186.5">B</text>
<text x="56.7" y="188.4">E</text>
<text x="56.7" y="191.3">S</text>
<text x="80" y="191">VOLTAGE</text>
<text x="390.1" y="186.5">B</text>
<text x="80" y="193.8">DECISOR</text>
<text x="158.8" y="198.7">95.00</text>
<text x="100.1" y="205.9">42.00</text>
<text x="113.6" y="205.9">36.00</text>
<text x="132.7" y="208.7" transform="rotate(-90 132.7 208.7)">22.50</text>
<text x="115.3" y="211.6">PASACABLES</text>
<text x="61.4" y="220.2">59.50</text>
<text x="124.8" y="221.1">250.00</text>
<text x="124.8" y="233.6">435.00</text>
<text x="133" y="244.6">PARTS LIST</text>
<text x="84.1" y="248.2">QTY</text>
<text x="85.7" y="251.7">1</text>
<text x="95.6" y="251.7">BCR-V006-BCR001</text>
<text x="106" y="248.2">PART NUMBER</text>
<text x="133.4" y="251.8">ID Ref: 903 . Bandeja rack 24&quot; componentes, chapa 1.5 mm,</text>
<text x="159.2" y="248.2">DESCRIPTION</text>
<text x="254.3" y="246.8">DRAWN</text>
<text x="254.3" y="253.4">CHECKED</text>
<text x="302.4" y="257.7">TITLE</text>
<text x="28.8" y="260.7">A</text>
<text x="254.3" y="260">QA</text>
<text x="390" y="260.7">A</text>
<text x="254.3" y="266.5">MFG</text>
<text x="254.3" y="273.1">APPROVED</text>
<text x="303.8" y="277.5">SIZE</text>
<text x="328.6" y="277.5">DWG NO</text>
<text x="328.6" y="281.8">SMK-BRZSMC-04-RACOMP-BIVOLT-06-ENS05</text>
<text x="382.7" y="277.4">REV</text>
<text x="302.4" y="286.2">SCALE</text>
<text x="354.8" y="287.7">SHEET 2 OF 2</text>
<text x="65.4" y="290.7">4</text>
<text x="161.4" y="290.7">3</text>
<text x="257.5" y="290.7">2</text>
<text x="353.6" y="290.7">1</text>
</g>
<g font-size="2.3">
<text x="141.8" y="121.6">⌀4.00 THRU</text>
<text x="93.5" y="132">⌀8.00 THRU</text>
<text x="66.3" y="139.6">⌀4.20 THRU</text>
<text x="80.3" y="185.9">⌀4.00 THRU</text>
<text x="157.9" y="184">⌀4.20 THRU</text>
<text x="149.7" y="216.7">⌀4.20 THRU</text>
</g>
<g font-size="1.9">
<text x="111.1" y="195.5">PANEL RESET</text>
<text x="111.1" y="197.8">BUTTON</text>
</g>
</svg>
